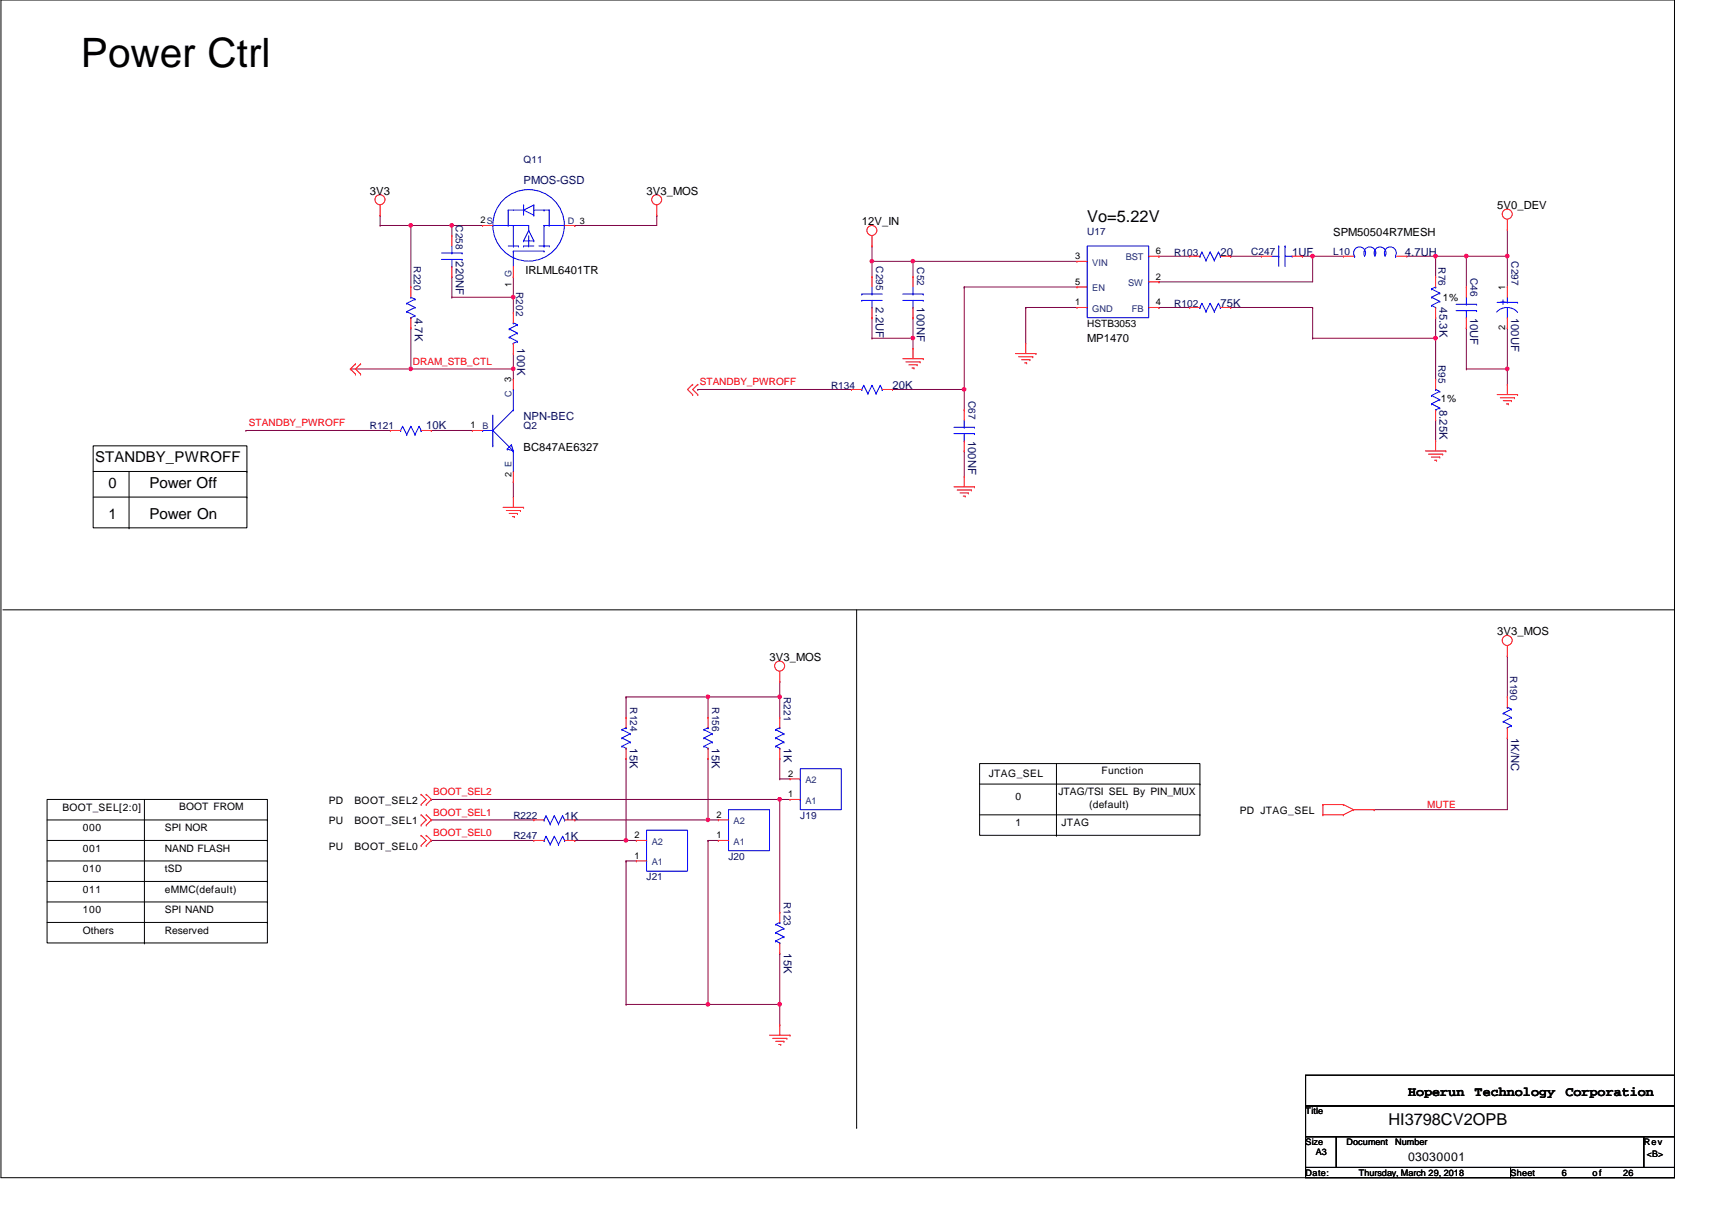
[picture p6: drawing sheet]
<svg xmlns="http://www.w3.org/2000/svg" width="297mm" height="210mm" viewBox="0 0 297 210" stroke-linecap="round" stroke-linejoin="round" font-family="sans-serif">
<g fill="none" stroke="#000" stroke-width=".17">
<path d="M.2 0h290.3v204.3h-290.3zM16.2 77.3h26.6v14.3h-26.6zM16.2 81.8h26.6M16.2 86.2h26.6M22.4 91.6h.1M22.4 81.8v9.8M42.8 81.8h.1M42.8 86.2h.1M.5 105.8h290M148.6 105.8v89.8M290.5 105.8h.1M8.2 138.7h38.2v24.9h-38.2z"/>
<path d="M25.1 138.7v24.9M170 132.5h38.2v12.4h-38.2zM170 136h38.2M183.3 132.5v12.4M208.2 136h.1M8.2 145.8h38.2M8.2 142.2h38.2M8.2 156.5h38.2M8.2 152.9h38.2M8.2 149.4h38.2M46.4 145.8h.1M46.4 142.2h.1"/>
<path d="M46.4 156.5h.1M46.4 152.9h.1M46.4 149.4h.1M170 141.4h38.2M183.3 144.9h.1M208.2 141.4h.1M8.2 160h38.2M25.1 163.6h.1M46.4 160h.1M148.6 195.6h.1"/>
</g>
<path d="M122.8 145.8h.1M122.8 145.8h1.8M122.8 145.8v28.4" fill="none" stroke="#800040" stroke-width=".17"/>
<circle cx="122.8" cy="174.2" r=".32" fill="#f0f"/>
<circle cx="122.8" cy="174.2" r=".32" fill="none" stroke="#f0f" stroke-width=".17"/>
<path d="M108.6 149.4h.1M108.6 149.4v24.8M108.6 149.4h1.8M108.6 174.2h.1M108.6 174.2h26.7M122.8 174.2h.1M135.3 174.2h.1M135.3 165.4h.1M135.3 165.4v12.4" fill="none" stroke="#800040" stroke-width=".17"/>
<circle cx="135.3" cy="174.2" r=".32" fill="#f0f"/>
<circle cx="135.3" cy="174.2" r=".32" fill="none" stroke="#f0f" stroke-width=".17"/>
<path d="M254.4 64h.1M254.4 64h7.1M261.5 64h.1M261.5 64v2.7" fill="none" stroke="#800040" stroke-width=".17"/>
<circle cx="261.5" cy="64" r=".32" fill="#f0f"/>
<circle cx="261.5" cy="64" r=".32" fill="none" stroke="#f0f" stroke-width=".17"/>
<g fill="none" stroke="#800040" stroke-width=".17">
<path d="M151.3 55.1h.1M151.3 58.7h.1M151.3 55.1v3.6M151.3 58.7h7.1M158.4 58.7h.1M158.4 55.1h.1M158.4 55.1v5.4M254.4 56.9h.1M254.4 56.9v7.1M261.5 56.9h.1M261.5 56.9v7.1M167.3 78.2h.1"/>
<path d="M167.3 78.2v4.5M249.1 72.9h.1M249.1 72.9v3.6M89.1 83.6h.1M89.1 83.6v2.6"/>
</g>
<circle cx="158.4" cy="58.6" r=".32" fill="#f0f"/>
<circle cx="158.4" cy="58.6" r=".32" fill="none" stroke="#f0f" stroke-width=".17"/>
<path d="M178 53.3h.1M178 53.3v6.3M178 53.3h8.9M213.5 53.3h.1M213.5 53.3h14.2M227.7 53.3h.1M227.7 58.7h.1M227.7 53.3v5.4M227.7 58.7h21.4M249.1 58.7h.1M249.1 58.7v7.1" fill="none" stroke="#800040" stroke-width=".17"/>
<circle cx="249.1" cy="58.6" r=".32" fill="#f0f"/>
<circle cx="249.1" cy="58.6" r=".32" fill="none" stroke="#f0f" stroke-width=".17"/>
<path d="M78.4 48h.1M78.4 51.6h.1M78.4 48v3.6M78.4 51.6h10.7M89.1 48h.1M89.1 51.6h.1M89.1 48v6.2M249.1 55.1h.1M249.1 55.1v3.6M261.5 128h.1M261.5 128v12.5h-23.1M238.4 140.5h.1" fill="none" stroke="#800040" stroke-width=".17"/>
<circle cx="89" cy="51.5" r=".32" fill="#f0f"/>
<circle cx="89" cy="51.5" r=".32" fill="none" stroke="#f0f" stroke-width=".17"/>
<path d="M201.1 44.4h.1M201.1 48.9h.1M201.1 44.4h5.3M213.5 44.4h.1M213.5 44.4h5.4M227.7 44.4h.1M227.7 44.4h5.4M227.7 44.4v4.5h-26.6M74.8 74.7h.1M74.8 74.7h7.2" fill="none" stroke="#800040" stroke-width=".17"/>
<circle cx="227.7" cy="44.4" r=".32" fill="#f0f"/>
<circle cx="227.7" cy="44.4" r=".32" fill="none" stroke="#f0f" stroke-width=".17"/>
<path d="M167.3 49.8h.1M167.3 49.8v21.3M201.1 53.3h.1M201.1 53.3h5.3M226 44.4h.1M226 44.4h1.7M167.3 67.6h.1" fill="none" stroke="#800040" stroke-width=".17"/>
<circle cx="167.3" cy="67.5" r=".32" fill="#f0f"/>
<circle cx="167.3" cy="67.5" r=".32" fill="none" stroke="#f0f" stroke-width=".17"/>
<g fill="none" stroke="#800040" stroke-width=".17">
<path d="M167.3 49.8h.1M167.3 49.8h19.6M154.9 67.6h.1M154.9 67.6h12.4M122.8 131.6h.1M122.8 131.6v10.6M135.3 131.6h.1M135.3 135.1h.1M135.3 131.6v3.5M135.3 135.1h1.8M99.7 142.2h.1M99.7 142.2h24.9"/>
<path d="M122.8 142.2h.1"/>
</g>
<circle cx="122.8" cy="142.2" r=".32" fill="#f0f"/>
<circle cx="122.8" cy="142.2" r=".32" fill="none" stroke="#f0f" stroke-width=".17"/>
<path d="M108.6 145.8h.1M108.6 145.8h1.8" fill="none" stroke="#800040" stroke-width=".17"/>
<circle cx="108.6" cy="145.8" r=".32" fill="#f0f"/>
<circle cx="108.6" cy="145.8" r=".32" fill="none" stroke="#f0f" stroke-width=".17"/>
<path d="M99.7 39.1h.1M114 37.3h.1M114 37.3v1.8h-14.3M261.5 113.8h.1M261.5 113.8v7.1M108.6 131.6h.1M108.6 120.9h.1M108.6 120.9v3.6M108.6 131.6v14.2h-8.9M108.6 120.9h14.2M99.7 145.8h.1" fill="none" stroke="#800040" stroke-width=".17"/>
<circle cx="122.8" cy="120.9" r=".32" fill="#f0f"/>
<circle cx="122.8" cy="120.9" r=".32" fill="none" stroke="#f0f" stroke-width=".17"/>
<path d="M122.8 120.9h.1M122.8 120.9h12.5" fill="none" stroke="#800040" stroke-width=".17"/>
<circle cx="135.3" cy="120.9" r=".32" fill="#f0f"/>
<circle cx="135.3" cy="120.9" r=".32" fill="none" stroke="#f0f" stroke-width=".17"/>
<path d="M151.3 45.3h.1M151.3 42.7h.1M151.3 42.7v5.3M135.3 118.2h.1M135.3 118.2v6.3M122.8 120.9h.1M122.8 120.9v3.6M135.3 120.9h.1" fill="none" stroke="#800040" stroke-width=".17"/>
<circle cx="151.3" cy="45.3" r=".32" fill="#f0f"/>
<circle cx="151.3" cy="45.3" r=".32" fill="none" stroke="#f0f" stroke-width=".17"/>
<path d="M158.4 45.3h.1M158.4 45.3v2.7M158.4 45.3h28.5" fill="none" stroke="#800040" stroke-width=".17"/>
<circle cx="158.4" cy="45.3" r=".32" fill="#f0f"/>
<circle cx="158.4" cy="45.3" r=".32" fill="none" stroke="#f0f" stroke-width=".17"/>
<path d="M66 37.3h.1M66 39.1h.1M66 37.3v1.8M66 39.1h12.4M71.3 39.1h.1" fill="none" stroke="#800040" stroke-width=".17"/>
<circle cx="78.4" cy="39.1" r=".32" fill="#f0f"/>
<circle cx="78.4" cy="39.1" r=".32" fill="none" stroke="#f0f" stroke-width=".17"/>
<circle cx="71.3" cy="39.1" r=".32" fill="#f0f"/>
<circle cx="71.3" cy="39.1" r=".32" fill="none" stroke="#f0f" stroke-width=".17"/>
<path d="M71.3 39.1h.1M71.3 39.1v10.7M78.4 39.1h.1M78.4 39.1h5.3M78.4 39.1v1.8M244.1 44.4h17.4M249.1 44.4h.1M254.4 44.4h.1" fill="none" stroke="#800040" stroke-width=".17"/>
<circle cx="261.5" cy="44.4" r=".32" fill="#f0f"/>
<circle cx="261.5" cy="44.4" r=".32" fill="none" stroke="#f0f" stroke-width=".17"/>
<circle cx="254.4" cy="44.4" r=".32" fill="#f0f"/>
<circle cx="254.4" cy="44.4" r=".32" fill="none" stroke="#f0f" stroke-width=".17"/>
<path d="M261.5 39.8h.1M261.5 39.8v4.6M249.1 44.4h.1M249.1 44.4v3.6" fill="none" stroke="#800040" stroke-width=".17"/>
<circle cx="249.1" cy="44.4" r=".32" fill="#f0f"/>
<circle cx="249.1" cy="44.4" r=".32" fill="none" stroke="#f0f" stroke-width=".17"/>
<g fill="none" stroke="#800040" stroke-width=".17">
<path d="M71.3 56.9h.1M71.3 56.9v7.1M254.4 44.4h.1M254.4 44.4v5.4M261.5 44.4h.1M261.5 44.4v5.4M42.7 74.7h.1M42.7 74.7h25M60.8 64h.1M60.8 64h28.3M71.3 64h.1M89.1 65.8h.1"/>
<path d="M89.1 64h.1M89.1 61.3v4.5M121.1 67.6h.1M121.1 67.6h26.6M74.8 138.7h.1M74.8 138.7h62.3M135.3 138.7h.1M74.8 142.2h.1M74.8 145.8h.1M74.8 142.2h17.8M74.8 145.8h17.8"/>
</g>
<circle cx="89" cy="64" r=".32" fill="#f0f"/>
<circle cx="89" cy="64" r=".32" fill="none" stroke="#f0f" stroke-width=".17"/>
<circle cx="71.3" cy="64" r=".32" fill="#f0f"/>
<circle cx="71.3" cy="64" r=".32" fill="none" stroke="#f0f" stroke-width=".17"/>
<path d="M151.3 45.3h.1M151.3 45.3h7.1M135.3 138.7h.1M135.3 138.7v19.5" fill="none" stroke="#800040" stroke-width=".17"/>
<circle cx="135.3" cy="138.7" r=".32" fill="#f0f"/>
<circle cx="135.3" cy="138.7" r=".32" fill="none" stroke="#f0f" stroke-width=".17"/>
<g fill="none" stroke="#f00" stroke-width=".17">
<path d="M66 37.3h.1M66 35.6v1.7M83.7 39.1h.1M83.7 39.1h1.8M98 39.1h1.7M99.7 39.1h.1M114 37.3h.1M114 35.6v1.7M261.5 39.8h.1M261.5 38.1v1.7M71.3 49.8h.1M71.3 56.9h.1"/>
<path d="M71.3 49.8v1.8M71.3 55.1v1.8M78.4 40.9h.1M78.4 48h.1M78.4 40.9v1.8M78.4 46.2v1.8M89.1 54.2h.1M89.1 48h.1M89.1 46.2v1.8M89.1 54.2v1.8M89.1 59.6v1.7M151.3 42.7h.1"/>
<path d="M151.3 48h.1M151.3 55.1h.1M151.3 40.9v1.8M151.3 48v1.8M151.3 53.3v1.8M158.4 48h.1M158.4 55.1h.1M158.4 48v1.8M158.4 53.3v1.8M178 59.6h.1M178 59.6v1.7M186.9 53.3h.1"/>
<path d="M186.9 45.3h.1M186.9 49.8h.1M186.9 53.3h1.7M186.9 45.3h1.7M186.9 49.8h1.7M199.3 44.4h1.8M199.3 53.3h1.8M199.3 48.9h1.8M201.1 48.9h.1M201.1 53.3h.1M201.1 44.4h.1M206.4 53.3h.1"/>
<path d="M206.4 44.4h.1M206.4 44.4h1.8M206.4 53.3h1.8M211.7 44.4h1.8M211.7 53.3h1.8M213.5 53.3h.1M213.5 44.4h.1M218.9 44.4h.1M218.9 44.4h1.7M224.2 44.4h1.8M226 44.4h.1M233.1 44.4h.1"/>
<path d="M233.1 44.4h1.8M242.3 44.4h1.8M244.1 44.4h.1M249.1 55.1h.1M249.1 48h.1M249.1 48v1.8M249.1 53.3v1.8M254.4 49.8h.1M254.4 56.9h.1M254.4 49.8v1.8M254.4 55.1v1.8M261.5 49.8h.1"/>
<path d="M261.5 56.9h.1M261.5 49.8v1.8M261.5 55.1v1.8M61.7 63.1h.1M61.7 64.9h.1M61.7 63.1l-.9 .9 .9 .9M62.6 64.9h.1M62.6 63.1h.1M62.6 63.1l-.9 .9 .9 .9M67.7 74.7h.1M67.7 74.7h1.8M73.1 74.7h1.7"/>
<path d="M74.8 74.7h.1M82 74.7h.1M82 74.7h1.7M89.1 61.3h.1M89.1 65.8h.1M89.1 65.8v1.8M120.2 66.7h.1M120.2 68.5h.1M120.2 66.7l-.9 .9 .9 .9M121.1 68.5h.1M121.1 66.7h.1M121.1 66.7l-.9 .9 .9 .9"/>
<path d="M147.7 67.6h.1M147.7 67.6h1.8M153.1 67.6h1.8M154.9 67.6h.1M156.6 62.2h3.6M157.2 62.8h2.4M157.7 63.3h1.4M158.2 63.8h.4M158.4 60.5h.1M158.4 60.5v1.7M158.6 63.8h.1M159.1 63.3h.1"/>
<path d="M159.6 62.8h.1M160.2 62.2h.1M167.3 71.1h.1M167.3 78.2h.1M167.3 71.1v1.8M167.3 76.5v1.7M176.2 61.3h3.5M176.7 61.9h2.5M177.2 62.4h1.5M177.8 62.9h.3M178.1 62.9h.1M178.7 62.4h.1"/>
<path d="M179.2 61.9h.1M179.7 61.3h.1M247.3 78.2h3.6M247.9 78.8h2.4M248.4 79.3h1.4M248.9 79.8h.4M249.1 76.5h.1M249.1 65.8h.1M249.1 72.9h.1M249.1 65.8v1.8M249.1 71.1v1.8M249.1 76.5v1.7"/>
<path d="M249.3 79.8h.1M249.8 79.3h.1M250.3 78.8h.1M250.9 78.2h.1M259.8 68.5h3.5M260.3 69h2.5M260.8 69.5h1.5M261.4 70.1h.3M261.5 66.7h.1M261.5 66.7v1.8M261.7 70.1h.1M262.3 69.5h.1"/>
<path d="M262.8 69h.1M263.3 68.5h.1M87.3 88h3.5M87.8 88.6h2.5M88.3 89.1h1.5M88.9 89.6h.3M89.1 86.2h.1M89.1 83.6h.1M89.1 81.8v1.8M89.1 86.2v1.8M89.2 89.6h.1M89.8 89.1h.1"/>
<path d="M90.3 88.6h.1M90.8 88h.1M165.5 84.5h3.6M166.1 85h2.4M166.6 85.5h1.4M167.1 86.1h.4M167.3 82.7h.1M167.3 82.7v1.8M167.5 86.1h.1M168 85.5h.1M168.5 85h.1M169.1 84.5h.1"/>
<path d="M135.3 118.2h.1M135.3 116.5v1.7M261.5 113.8h.1M261.5 112v1.8M73.1 137.8h.1M73.1 139.6h.1M73.1 137.8l.9 .9-.9 .9M74 139.6h.1M74 137.8h.1M74 137.8l.8 .9-.8 .9M108.6 131.6h.1M108.6 124.5h.1"/>
<path d="M108.6 124.5v1.7M108.6 129.8v1.8M122.8 131.6h.1M122.8 124.5h.1M122.8 124.5v1.7M122.8 129.8v1.8M135.3 131.6h.1M135.3 124.5h.1M135.3 124.5v1.7M135.3 129.8v1.8M137.1 138.7h.1M137.1 135.1h.1"/>
<path d="M137.1 138.7h1.7M137.1 135.1h1.7M229.5 139.6h.1M229.5 139.6h3.6M229.5 139.6v1.8M233.1 139.6h.1M233.1 139.6l1.8 .9M261.5 120.9h.1M261.5 128h.1M261.5 120.9v1.8M261.5 126.2v1.8M73.1 141.4h.1"/>
<path d="M73.1 143.1h.1M73.1 144.9h.1M73.1 146.7h.1M73.1 141.4l.9 .8-.9 .9M73.1 144.9l.9 .9-.9 .9M74 143.1h.1M74 141.4h.1M74 146.7h.1M74 144.9h.1M74 141.4l.8 .8-.8 .9M74 144.9l.8 .9-.8 .9M92.6 145.8h.1"/>
<path d="M92.6 142.2h.1M92.6 145.8h1.8M92.6 142.2h1.8M98 145.8h1.7M98 142.2h1.7M99.7 145.8h.1M99.7 142.2h.1M110.4 149.4h.1M110.4 145.8h.1M110.4 145.8h1.8M110.4 149.4h1.8M124.6 145.8h.1"/>
<path d="M124.6 142.2h.1M124.6 145.8h1.8M124.6 142.2h1.8M135.3 158.2h.1M135.3 158.2v1.8M229.5 141.4h.1M229.5 141.4h3.6M233.1 141.4h.1M234.9 140.5h.1M234.9 140.5h3.5M234.9 140.5l-1.8 .9M238.4 140.5h.1"/>
<path d="M133.5 179.6h3.6M135.3 177.8h.1M135.3 165.4h.1M135.3 163.6v1.8M135.3 177.8v1.8M137.1 179.6h.1M134.1 180.1h2.4M134.6 180.6h1.4M135.1 181.2h.4M135.5 181.2h.1M136 180.6h.1M136.5 180.1h.1"/>
<circle cx="65.9" cy="34.6" r=".87"/>
<circle cx="113.9" cy="34.6" r=".87"/>
<circle cx="151.3" cy="40" r=".87"/>
<circle cx="261.5" cy="37.1" r=".87"/>
<circle cx="135.3" cy="115.5" r=".87"/>
<circle cx="261.5" cy="111.1" r=".87"/>
</g>
<path d="M226.5 186.5h64v5.4h-64zM226.5 191.9h64v5.3h-64zM226.5 197.2h5.4v5.3h-5.4zM231.9 197.2h53.3v5.3h-53.3zM285.2 197.2h5.3v5.3h-5.3zM226.5 202.5h35.6v1.8h-35.6zM262.1 202.5h28.4v1.8h-28.4z" fill="none" stroke="#000" stroke-width=".17"/>
<g fill="none" stroke="#00f" stroke-width=".17">
<path d="M85.5 39.1h.1M85.5 39.1h6.2v.9M88.2 39.1h.1M88.2 36.4h.1M88.2 36.4h2.6M88.2 36.4v2.7M89.1 39.1h.1M89.1 39.1v3.6M90.8 35.6h.1M90.8 36.4h.1M90.8 35.6v1.7M90.8 36.4l1.8 .9"/>
<path d="M92.6 35.6h.1M92.6 37.3h.1M92.6 35.6l-1.8 .8M92.6 35.6v1.7M92.6 36.4h2.7M94.4 39.1h.1M94.4 36.4h.1M94.4 39.1h3.6M94.4 39.1v3.6M95.3 39.1h.1M95.3 36.4h.1M95.3 36.4v2.7"/>
<path d="M70.6 54.1h.1M70.6 52.6h.1M70.6 52.6l1.4 .7M70.6 54.1l1.4 .7M71.3 55.1h.1M71.3 51.6h.1M71.3 51.6l.7 .3M72 51.9h.1M72 53.3h.1M72 54.8h.1M72 53.3l-1.4 .8M72 51.9l-1.4 .7"/>
<path d="M72 54.8l-.7 .3M76.6 45h3.6M76.6 43.9h3.6M78.4 46.2h.1M78.4 43.9h.1M78.4 42.7v1.2M78.4 45v1.2M80.2 45h.1M80.2 43.9h.1M88.2 42.7h1.8M88.3 58.5h.1M88.3 57.1h.1"/>
<path d="M88.3 57.1l1.5 .7M88.3 58.5l1.5 .7M89.1 59.6h.1M89.1 56h.1M89.1 43.6h.1M89.1 42.7h.1M89.1 56l.7 .3M89.1 43.6v2.6M89.1 43.6h5.3M89.8 56.3h.1M89.8 57.8h.1M89.8 59.2h.1"/>
<path d="M89.8 57.8l-1.5 .7M89.8 56.3l-1.5 .8M89.8 59.2l-.7 .4M90 42.7h.1M90.8 41.8h.1M90.8 42.7h.1M90.8 41.8h1.8M90.8 42.7h1.8M91.7 40h.1M91.7 42.7h.1M91.7 41.8h.1M91.7 40l.9 1.8"/>
<path d="M91.7 40l-.9 1.8M91.7 40.9v1.8M92.6 41.8h.1M93.5 42.7h1.8M94.4 43.6h.1M94.4 42.7h.1M95.3 42.7h.1M149.5 52.1h.1M149.5 51h.1M149.5 52.1h3.6M149.5 51h3.6M151.3 53.3h.1"/>
<path d="M151.3 51h.1M151.3 49.8v1.2M151.3 52.1v1.2M156.6 52.1h3.6M156.6 51h3.6M158.4 53.3h.1M158.4 51h.1M158.4 49.8v1.2M158.4 52.1v1.2M160.2 52.1h.1M160.2 51h.1M188.6 42.7h10.7v12.4h-10.7z"/>
<path d="M188.6 49.8h.1M188.6 45.3h.1M188.6 53.3h.1M199.3 53.3h.1M199.3 48.9h.1M199.3 44.4h.1M208.2 53.3h.1M208.2 44.4h.1M208.5 52.6h.1M208.5 43.7h.1M208.5 52.6l.8 1.5M208.5 52.6l-.3 .7"/>
<path d="M208.5 43.7l.8 1.5M208.5 43.7l-.3 .7M209.3 54.1h.1M209.3 45.2h.1M210 52.6h.1M210 43.7h.1M210 52.6l.7 1.5M210 52.6l-.7 1.5M210 43.7l.7 1.5M210 43.7l-.7 1.5M210.7 54.1h.1M210.7 45.2h.1"/>
<path d="M211.4 52.6h.1M211.4 43.7h.1M211.4 52.6l-.7 1.5M211.4 52.6l.3 .7M211.4 43.7l-.7 1.5M211.4 43.7l.3 .7M211.7 53.3h.1M211.7 44.4h.1M220.6 44.4h1.3M221.9 44.4h.1M221.9 42.7h.1M221.9 42.7v3.5"/>
<path d="M223 42.7h.1M223 44.4h1.2M223 42.7v3.5M224.2 44.4h.1M235 44.4h.1M236.8 44.4a1.04 1.04 0 0 0-1-1.6 1.04 1.04 0 0 0-.8 1.6M238.5 44.4a1.04 1.04 0 0 0-.9-1.6 1.04 1.04 0 0 0-.8 1.6M240.3 44.4a1.04 1.04 0 0 0-.9-1.6 1.04 1.04 0 0 0-.9 1.6M242.1 44.4a1.04 1.04 0 0 0-.9-1.6 1.04 1.04 0 0 0-.9 1.6M242.1 44.4h.1M248.4 53h.1M248.4 51.6h.1"/>
<path d="M248.4 50.1h.1M248.4 53l.7 .3M248.4 51.6l1.4 .7M248.4 50.1l1.4 .7M249.1 49.8h.1M249.1 53.3h.1M249.1 49.8l-.7 .3M249.8 50.8h.1M249.8 52.3h.1M249.8 50.8l-1.4 .8M249.8 52.3l-1.4 .7M252.6 53.9h3.6"/>
<path d="M252.6 52.8h3.6M254.4 55.1h.1M254.4 52.8h.1M254.4 51.6v1.2M254.4 53.9v1.2M256.2 53.9h.1M256.2 52.8h.1M259.7 54.1a2.42 2.42 0 0 1 3.6 .1M259.8 52.5h3.5M261.5 52.5h.1M261.5 55.1h.1M261.5 51.6v.9"/>
<path d="M261.5 53.3v1.8M263.3 52.5h.1M69.5 74.7h.1M69.8 74h.1M69.8 74l.8 1.4M69.8 74l-.3 .7M70.6 75.4h.1M71.3 74h.1M71.3 74l.7 1.4M71.3 74l-.7 1.4M72 75.4h.1M72.7 74h.1"/>
<path d="M72.7 74l-.7 1.4M72.7 74l.4 .7M73.1 74.7h.1M83.7 74.7h.1M83.7 74.7h1.8M85.5 77.3h.1M85.5 74.7h.1M85.5 74.7l3.6 3.5M85.5 72v5.3M88 77.9h.1M88 77.9l1.1 .3M88.7 77.2h.1"/>
<path d="M88.7 77.2l-.7 .7M88.7 77.2l.4 1M89.1 67.6h.1M89.1 71.1h.1M89.1 78.2h.1M89.1 67.6v3.5M89.1 78.2v3.6M89.1 71.1l-3.6 3.6M149.5 67.6h.1M149.9 66.8h.1M149.9 66.8l.7 1.5M149.9 66.8l-.4 .8"/>
<path d="M150.6 68.3h.1M151.3 66.8h.1M151.3 66.8l.7 1.5M151.3 66.8l-.7 1.5M152 68.3h.1M152.7 66.8h.1M152.7 66.8l-.7 1.5M152.7 66.8l.4 .8M153.1 67.6h.1M165.5 75.2h3.6M165.5 74.1h3.6M167.3 76.5h.1"/>
<path d="M167.3 74.1h.1M167.3 72.9v1.2M167.3 75.2v1.3M169.1 75.2h.1M169.1 74.1h.1M248.4 70.1h.1M248.4 68.6h.1M248.4 68.6l1.4 .7M248.4 70.1l1.4 .7M249.1 71.1h.1M249.1 67.6h.1M249.1 67.6l.7 .3"/>
<path d="M249.8 67.9h.1M249.8 69.3h.1M249.8 70.8h.1M249.8 69.3l-1.4 .8M249.8 67.9l-1.4 .7M249.8 70.8l-.7 .3M89.1 81.8h.1M107.9 129.5h.1M107.9 128h.1M107.9 126.6h.1M107.9 129.5l.7 .3M107.9 128l1.4 .7"/>
<path d="M107.9 126.6l1.4 .7M108.6 126.2h.1M108.6 129.8h.1M108.6 126.2l-.7 .4M109.3 127.3h.1M109.3 128.7h.1M109.3 127.3l-1.4 .7M109.3 128.7l-1.4 .8M122.1 129.5h.1M122.1 128h.1M122.1 126.6h.1M122.1 129.5l.7 .3"/>
<path d="M122.1 128l1.5 .7M122.1 126.6l1.5 .7M122.8 126.2h.1M122.8 129.8h.1M122.8 126.2l-.7 .4M123.6 127.3h.1M123.6 128.7h.1M123.6 127.3l-1.5 .7M123.6 128.7l-1.5 .8M134.6 129.5h.1M134.6 128h.1M134.6 126.6h.1"/>
<path d="M134.6 129.5l.7 .3M134.6 128l1.4 .7M134.6 126.6l1.4 .7M135.3 126.2h.1M135.3 129.8h.1M135.3 126.2l-.7 .4M136 127.3h.1M136 128.7h.1M136 127.3l-1.4 .7M136 128.7l-1.4 .8M138.8 133.3h7.2v7.2h-7.2zM138.8 135.1h.1"/>
<path d="M138.8 138.7h.1M260.8 125.2h.1M260.8 123.7h.1M260.8 123.7l1.5 .8M260.8 125.2l1.5 .7M261.5 126.2h.1M261.5 122.7h.1M261.5 122.7l.8 .3M262.3 123h.1M262.3 124.5h.1M262.3 125.9h.1M262.3 124.5l-1.5 .7"/>
<path d="M262.3 123l-1.5 .7M262.3 125.9l-.8 .3M94.4 145.8h.1M94.4 142.2h.1M94.7 145.1h.1M94.7 141.5h.1M94.7 145.1l.8 1.4M94.7 145.1l-.3 .7M94.7 141.5l.8 1.5M94.7 141.5l-.3 .7M95.5 146.5h.1M95.5 143h.1"/>
<path d="M96.2 145.1h.1M96.2 141.5h.1M96.2 145.1l.7 1.4M96.2 145.1l-.7 1.4M96.2 141.5l.7 1.5M96.2 141.5l-.7 1.5M96.9 146.5h.1M96.9 143h.1M97.6 145.1h.1M97.6 141.5h.1M97.6 145.1l-.7 1.4M97.6 145.1l.4 .7"/>
<path d="M97.6 141.5l-.7 1.5M97.6 141.5l.4 .7M98 145.8h.1M98 142.2h.1M112.2 144h7.1v7.1h-7.1zM112.2 145.8h.1M112.2 149.4h.1M126.4 140.5h7.1v7.1h-7.1zM126.4 142.2h.1M126.4 145.8h.1M134.6 163.2h.1M134.6 161.8h.1"/>
<path d="M134.6 160.4h.1M134.6 163.2l.7 .4M134.6 161.8l1.4 .7M134.6 160.4l1.4 .7M135.3 160h.1M135.3 163.6h.1M135.3 160l-.7 .4M136 161.1h.1M136 162.5h.1M136 161.1l-1.4 .7M136 162.5l-1.4 .7"/>
<circle cx="91.7" cy="39.1" r="6.2"/>
</g>
<circle cx="122.8" cy="174.2" r=".32" fill="#f0f"/>
<circle cx="122.8" cy="174.2" r=".32" fill="none" stroke="#f0f" stroke-width=".17"/>
<circle cx="135.3" cy="174.2" r=".32" fill="#f0f"/>
<circle cx="135.3" cy="174.2" r=".32" fill="none" stroke="#f0f" stroke-width=".17"/>
<circle cx="261.5" cy="64" r=".32" fill="#f0f"/>
<circle cx="261.5" cy="64" r=".32" fill="none" stroke="#f0f" stroke-width=".17"/>
<circle cx="158.4" cy="58.6" r=".32" fill="#f0f"/>
<circle cx="158.4" cy="58.6" r=".32" fill="none" stroke="#f0f" stroke-width=".17"/>
<circle cx="249.1" cy="58.6" r=".32" fill="#f0f"/>
<circle cx="249.1" cy="58.6" r=".32" fill="none" stroke="#f0f" stroke-width=".17"/>
<circle cx="89" cy="51.5" r=".32" fill="#f0f"/>
<circle cx="89" cy="51.5" r=".32" fill="none" stroke="#f0f" stroke-width=".17"/>
<circle cx="227.7" cy="44.4" r=".32" fill="#f0f"/>
<circle cx="227.7" cy="44.4" r=".32" fill="none" stroke="#f0f" stroke-width=".17"/>
<circle cx="167.3" cy="67.5" r=".32" fill="#f0f"/>
<circle cx="167.3" cy="67.5" r=".32" fill="none" stroke="#f0f" stroke-width=".17"/>
<circle cx="122.8" cy="142.2" r=".32" fill="#f0f"/>
<circle cx="122.8" cy="142.2" r=".32" fill="none" stroke="#f0f" stroke-width=".17"/>
<circle cx="108.6" cy="145.8" r=".32" fill="#f0f"/>
<circle cx="108.6" cy="145.8" r=".32" fill="none" stroke="#f0f" stroke-width=".17"/>
<circle cx="122.8" cy="120.9" r=".32" fill="#f0f"/>
<circle cx="122.8" cy="120.9" r=".32" fill="none" stroke="#f0f" stroke-width=".17"/>
<circle cx="135.3" cy="120.9" r=".32" fill="#f0f"/>
<circle cx="135.3" cy="120.9" r=".32" fill="none" stroke="#f0f" stroke-width=".17"/>
<circle cx="151.3" cy="45.3" r=".32" fill="#f0f"/>
<circle cx="151.3" cy="45.3" r=".32" fill="none" stroke="#f0f" stroke-width=".17"/>
<circle cx="158.4" cy="45.3" r=".32" fill="#f0f"/>
<circle cx="158.4" cy="45.3" r=".32" fill="none" stroke="#f0f" stroke-width=".17"/>
<circle cx="78.4" cy="39.1" r=".32" fill="#f0f"/>
<circle cx="78.4" cy="39.1" r=".32" fill="none" stroke="#f0f" stroke-width=".17"/>
<circle cx="71.3" cy="39.1" r=".32" fill="#f0f"/>
<circle cx="71.3" cy="39.1" r=".32" fill="none" stroke="#f0f" stroke-width=".17"/>
<circle cx="261.5" cy="44.4" r=".32" fill="#f0f"/>
<circle cx="261.5" cy="44.4" r=".32" fill="none" stroke="#f0f" stroke-width=".17"/>
<circle cx="254.4" cy="44.4" r=".32" fill="#f0f"/>
<circle cx="254.4" cy="44.4" r=".32" fill="none" stroke="#f0f" stroke-width=".17"/>
<circle cx="249.1" cy="44.4" r=".32" fill="#f0f"/>
<circle cx="249.1" cy="44.4" r=".32" fill="none" stroke="#f0f" stroke-width=".17"/>
<circle cx="89" cy="64" r=".32" fill="#f0f"/>
<circle cx="89" cy="64" r=".32" fill="none" stroke="#f0f" stroke-width=".17"/>
<circle cx="71.3" cy="64" r=".32" fill="#f0f"/>
<circle cx="71.3" cy="64" r=".32" fill="none" stroke="#f0f" stroke-width=".17"/>
<circle cx="135.3" cy="138.7" r=".32" fill="#f0f"/>
<circle cx="135.3" cy="138.7" r=".32" fill="none" stroke="#f0f" stroke-width=".17"/>
<text font-size="7" x="14.1" y="11.6">Power Ctrl</text>
<g font-size="2.8">
<text x="188.6" y="38.4">Vo=5.22V</text>
<text x="240.9" y="195.1">HI3798CV2OPB</text>
</g>
<g font-size="2.6">
<text x="16.5" y="80.2">STANDBY_PWROFF</text>
<text x="25.9" y="84.7">Power Off</text>
<text x="25.9" y="90">Power On</text>
</g>
<g font-size="2.5">
<text x="18.8" y="84.6">0</text>
<text x="18.8" y="90">1</text>
</g>
<g font-size="2.3">
<text x="244.3" y="190.2">Hoperun</text>
<text x="255.9" y="190.2">Technology</text>
<text x="271.6" y="190.2">Corporation</text>
</g>
<text font-size="2.1" x="244.3" y="201.4">03030001</text>
<g font-size="1.9">
<text x="64.2" y="33.8">3V3</text>
<text x="112.2" y="33.8">3V3_MOS</text>
<text x="149.5" y="39.1">12V_IN</text>
<text x="231.3" y="40.9">SPM50504R7MESH</text>
<text x="259.8" y="36.3">5V0_DEV</text>
<text x="91.2" y="47.5">IRLML6401TR</text>
<text x="188.6" y="59.4">MP1470</text>
<text x="90.8" y="78.2">BC847AE6327</text>
<text x="259.8" y="110.2">3V3_MOS</text>
<text x="133.5" y="114.7">3V3_MOS</text>
</g>
<g font-size="1.9" fill="#000080">
<text x="90.8" y="32">PMOS-GSD</text>
<text x="79.1" y="45.3" transform="rotate(90 79.1 45.3)">220NF</text>
<text x="211.7" y="44.4">20</text>
<text x="224.2" y="44.4">1UF</text>
<text x="243.8" y="44.4">4.7UH</text>
<text x="152" y="53.3" transform="rotate(90 152 53.3)">2.2UF</text>
<text x="159.1" y="53.3" transform="rotate(90 159.1 53.3)">100NF</text>
<text x="211.7" y="53.3">75K</text>
<text x="249.8" y="53.3" transform="rotate(90 249.8 53.3)">45.3K</text>
<text x="72" y="55.1" transform="rotate(90 72 55.1)">4.7K</text>
<text x="255.1" y="55.1" transform="rotate(90 255.1 55.1)">10UF</text>
<text x="262.2" y="55.1" transform="rotate(90 262.2 55.1)">100UF</text>
<text x="89.7" y="60.5" transform="rotate(90 89.7 60.5)">100K</text>
<text x="154.9" y="67.6">20K</text>
<text x="249.8" y="71.1" transform="rotate(90 249.8 71.1)">8.25K</text>
<text x="74" y="74.3">10K</text>
<text x="90.8" y="72.9">NPN-BEC</text>
<text x="168" y="76.5" transform="rotate(90 168 76.5)">100NF</text>
<text x="109.3" y="129.8" transform="rotate(90 109.3 129.8)">15K</text>
<text x="123.5" y="129.8" transform="rotate(90 123.5 129.8)">15K</text>
<text x="136" y="129.8" transform="rotate(90 136 129.8)">1K</text>
<text x="262.2" y="128" transform="rotate(90 262.2 128)">1K/NC</text>
<text x="98" y="142.2">1K</text>
<text x="98" y="145.8">1K</text>
<text x="136" y="165.4" transform="rotate(90 136 165.4)">15K</text>
</g>
<g font-size="1.8">
<text x="250.3" y="52.3">1%</text>
<text x="250" y="69.7">1%</text>
<text x="171.6" y="134.8">JTAG_SEL</text>
<text x="183.6" y="138">JTAG/TSI SEL By PIN_MUX</text>
<text x="191.1" y="134.2">Function</text>
<text x="10.8" y="140.6">BOOT_SEL[2:0]</text>
<text x="31.1" y="140.5">BOOT FROM</text>
<text x="57.1" y="139.4">PD</text>
<text x="57.1" y="143">PU</text>
<text x="61.5" y="139.4">BOOT_SEL2</text>
<text x="61.5" y="143">BOOT_SEL1</text>
<text x="176.2" y="138.9">0</text>
<text x="176.2" y="143.3">1</text>
<text x="184.2" y="143.3">JTAG</text>
<text x="189" y="140.1">(default)</text>
<text x="215.1" y="141.2">PD JTAG_SEL</text>
<text x="14.4" y="144.2">000</text>
<text x="14.4" y="147.7">001</text>
<text x="28.6" y="144.2">SPI NOR</text>
<text x="28.6" y="147.7">NAND FLASH</text>
<text x="57.1" y="147.4">PU</text>
<text x="61.5" y="147.4">BOOT_SEL0</text>
<text x="14.4" y="154.9">011</text>
<text x="14.4" y="151.3">010</text>
<text x="28.6" y="154.9">eMMC(default)</text>
<text x="28.6" y="151.3">tSD</text>
<text x="14.4" y="162">Others</text>
<text x="14.4" y="158.4">100</text>
<text x="28.6" y="162">Reserved</text>
<text x="28.6" y="158.4">SPI NAND</text>
</g>
<text font-size="1.8" fill="#00f" x="260.3" y="52.8">+</text>
<g font-size="1.7" fill="#000080">
<text x="90.8" y="28.3">Q11</text>
<text x="79.1" y="39.1" transform="rotate(90 79.1 39.1)">C258</text>
<text x="188.6" y="40.7">U17</text>
<text x="71.8" y="46.2" transform="rotate(90 71.8 46.2)">R220</text>
<text x="152" y="46.2" transform="rotate(90 152 46.2)">C295</text>
<text x="159.1" y="46.4" transform="rotate(90 159.1 46.4)">C52</text>
<text x="203.7" y="44.4">R103</text>
<text x="217.1" y="44.3">C247</text>
<text x="231.3" y="44.3">L10</text>
<text x="249.6" y="46.4" transform="rotate(90 249.6 46.4)">R76</text>
<text x="262.3" y="45.3" transform="rotate(90 262.3 45.3)">C297</text>
<text x="89.6" y="50.7" transform="rotate(90 89.6 50.7)">R202</text>
<text x="203.7" y="53.2">R102</text>
<text x="255.1" y="48.2" transform="rotate(90 255.1 48.2)">C46</text>
<text x="249.6" y="63.3" transform="rotate(90 249.6 63.3)">R95</text>
<text x="144.2" y="67.4">R134</text>
<text x="168" y="69.5" transform="rotate(90 168 69.5)">C67</text>
<text x="64.2" y="74.5">R121</text>
<text x="90.8" y="74.5">Q2</text>
<text x="262" y="117.3" transform="rotate(90 262 117.3)">R190</text>
<text x="109.3" y="122.7" transform="rotate(90 109.3 122.7)">R124</text>
<text x="123.6" y="122.7" transform="rotate(90 123.6 122.7)">R156</text>
<text x="136" y="120.9" transform="rotate(90 136 120.9)">R221</text>
<text x="89.1" y="142.1">R222</text>
<text x="138.9" y="142.1">J19</text>
<text x="89.1" y="145.6">R247</text>
<text x="126.4" y="149.2">J20</text>
<text x="112.2" y="152.7">J21</text>
<text x="136" y="156.5" transform="rotate(90 136 156.5)">R123</text>
</g>
<text font-size="1.7" x="188.6" y="56.7">HSTB3053</text>
<g font-size="1.7" fill="#f00">
<text x="71.6" y="63.2">DRAM_STB_CTL</text>
<text x="121.4" y="66.8">STANDBY_PWROFF</text>
<text x="43.2" y="73.9">STANDBY_PWROFF</text>
<text x="75.2" y="137.9">BOOT_SEL2</text>
<text x="75.2" y="141.5">BOOT_SEL1</text>
<text x="247.6" y="140.1">MUTE</text>
<text x="75.2" y="145">BOOT_SEL0</text>
</g>
<g font-size="1.6">
<text x="83.4" y="38.7">2S</text>
<text x="186.5" y="45">3</text>
<text x="200.5" y="44.1">6</text>
<text x="88.8" y="49.8" transform="rotate(-90 88.8 49.8)">1 G</text>
<text x="186.5" y="53">1</text>
<text x="186.5" y="49.4">5</text>
<text x="200.5" y="48.5">2</text>
<text x="200.5" y="53">4</text>
<text x="261.2" y="50.3" transform="rotate(-90 261.2 50.3)">1</text>
<text x="261.2" y="57.2" transform="rotate(-90 261.2 57.2)">2</text>
<text x="88.7" y="66.3" transform="rotate(-90 88.7 66.3)">3</text>
<text x="81.6" y="74.3">1</text>
<text x="88.8" y="82.7" transform="rotate(-90 88.8 82.7)">2 E</text>
<text x="136.7" y="134.7">2</text>
<text x="124.3" y="141.9">2</text>
<text x="136.7" y="138.3">1</text>
<text x="110.1" y="149">1</text>
<text x="110.1" y="145.4">2</text>
<text x="124.3" y="145.4">1</text>
<text x="226.5" y="193.3">Title</text>
<text x="226.5" y="198.6">Size</text>
<text x="226.5" y="204">Date:</text>
<text x="228.3" y="200.4">A3</text>
<text x="233.6" y="198.6">Document</text>
<text x="235.8" y="204">Thursday, March 29, 2018</text>
<text x="242.1" y="198.6">Number</text>
<text x="262.1" y="204">Sheet</text>
<text x="271" y="204">6</text>
<text x="276.3" y="204">o f</text>
<text x="281.6" y="204">26</text>
<text x="285.2" y="198.6">Rev</text>
<text x="285.7" y="200.7">&lt;B&gt;</text>
</g>
<g font-size="1.6" fill="#004080">
<text x="98.5" y="38.8">D 3</text>
<text x="189.5" y="46.1">VIN</text>
<text x="195.3" y="45.2">BST</text>
<text x="189.5" y="50.5">EN</text>
<text x="195.7" y="49.6">SW</text>
<text x="189.5" y="54.1">GND</text>
<text x="196.4" y="54.1">FB</text>
<text x="88.8" y="68.8" transform="rotate(-90 88.8 68.8)">C</text>
<text x="83.7" y="74.3">B</text>
<text x="139.7" y="135.8">A2</text>
<text x="127.3" y="143">A2</text>
<text x="139.7" y="139.4">A1</text>
<text x="113.1" y="146.5">A2</text>
<text x="127.3" y="146.5">A1</text>
<text x="113.1" y="150.1">A1</text>
</g>
</svg>
